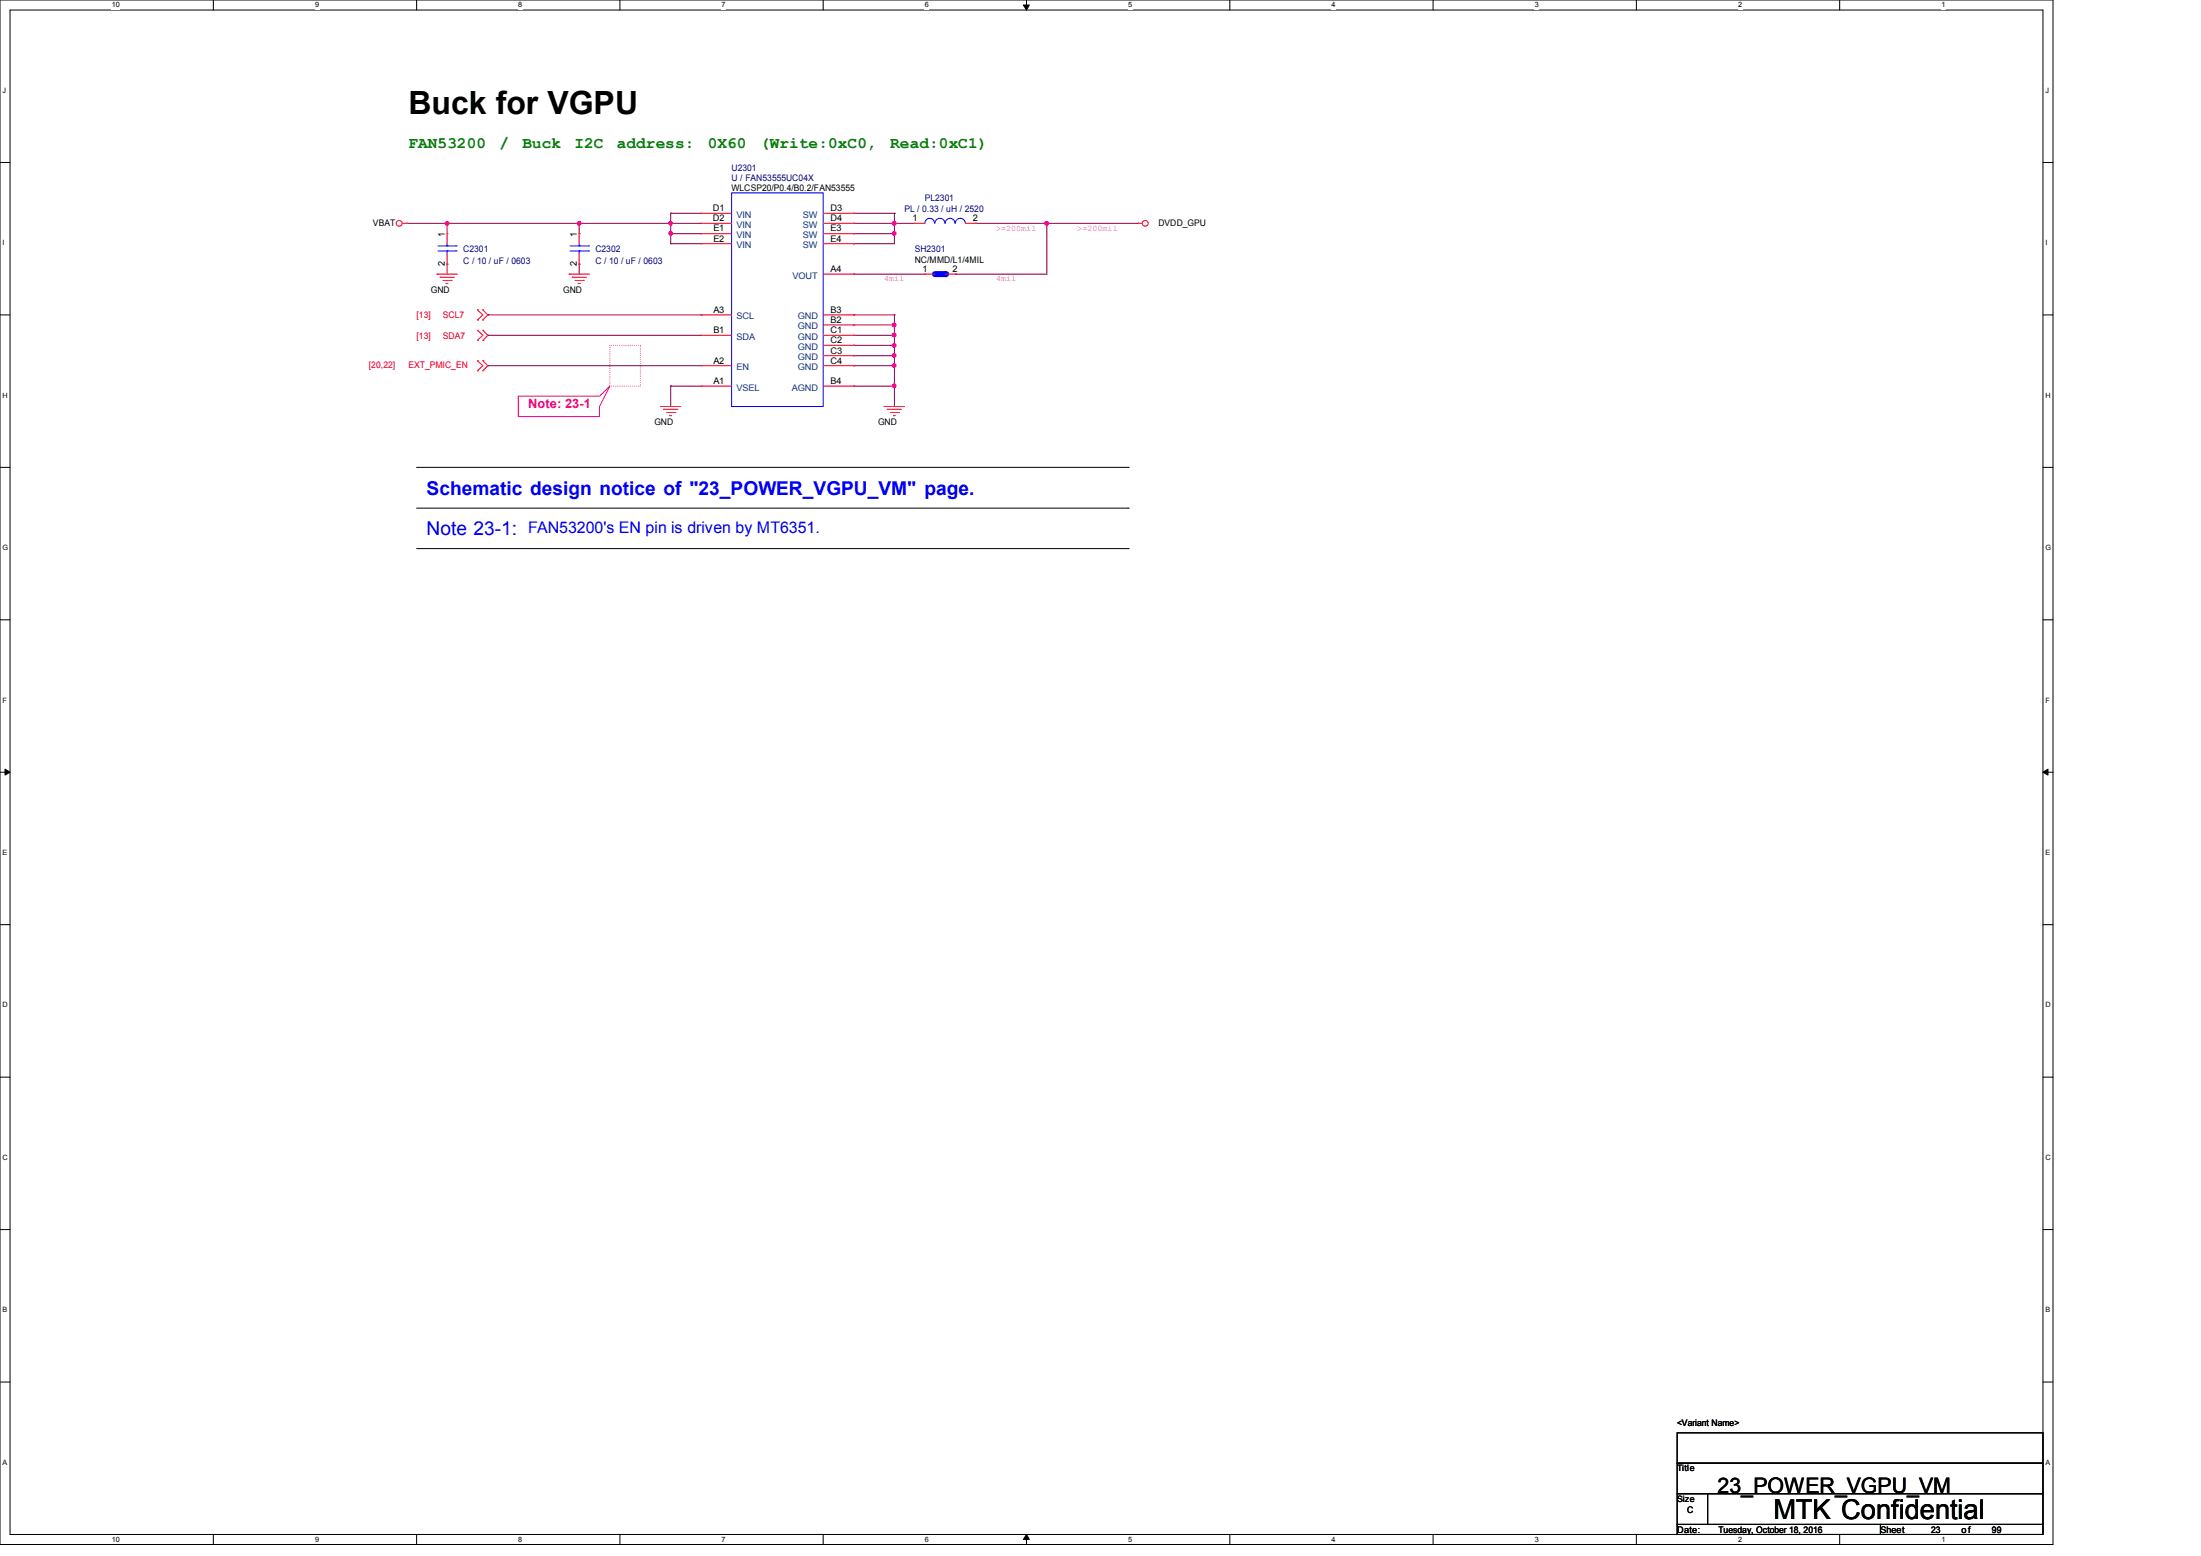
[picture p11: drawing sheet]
<svg xmlns="http://www.w3.org/2000/svg" width="297mm" height="210mm" viewBox="0 0 297 210" stroke-linecap="round" stroke-linejoin="round" font-family="sans-serif">
<path d="M0 0h277v208.4h-277zM1.4 1.4h274.3v205.7h-274.3z" fill="none" stroke="#000" stroke-width=".13"/>
<g fill="#fff">
<path d="M15.1 .1h1.1v1.1h-1.1z"/>
<path d="M15.1 207.2h1.1v1.1h-1.1z"/>
</g>
<path d="M28.8 0v1.4M28.8 207.1v1.3" fill="none" stroke="#000" stroke-width=".13"/>
<g fill="#fff">
<path d="M42.5 .1h.6v1.1h-.6z"/>
<path d="M42.5 207.2h.6v1.1h-.6z"/>
</g>
<path d="M56.2 0v1.4M56.2 207.1v1.3" fill="none" stroke="#000" stroke-width=".13"/>
<g fill="#fff">
<path d="M69.9 .1h.6v1.1h-.6z"/>
<path d="M69.9 207.2h.6v1.1h-.6z"/>
</g>
<path d="M83.7 0v1.4M83.7 207.1v1.3" fill="none" stroke="#000" stroke-width=".13"/>
<g fill="#fff">
<path d="M97.4 .1h.5v1.1h-.5z"/>
<path d="M97.4 207.2h.5v1.1h-.5z"/>
</g>
<path d="M111.1 0v1.4M111.1 207.1v1.3" fill="none" stroke="#000" stroke-width=".13"/>
<g fill="#fff">
<path d="M124.8 .1h.5v1.1h-.5z"/>
<path d="M124.8 207.2h.5v1.1h-.5z"/>
</g>
<path d="M138.5 0v1.4M138.5 207.1v1.3" fill="none" stroke="#000" stroke-width=".13"/>
<path d="M138.1 .7h.8l-.4 .7zM138.5 207.1l.4 .7h-.8z" fill="#000" stroke="#000" stroke-width=".13"/>
<g fill="#fff">
<path d="M152.2 .1h.6v1.1h-.6z"/>
<path d="M152.2 207.2h.6v1.1h-.6z"/>
</g>
<path d="M165.9 0v1.4M165.9 207.1v1.3" fill="none" stroke="#000" stroke-width=".13"/>
<g fill="#fff">
<path d="M179.7 .1h.5v1.1h-.5z"/>
<path d="M179.7 207.2h.5v1.1h-.5z"/>
</g>
<path d="M193.4 0v1.4M193.4 207.1v1.3" fill="none" stroke="#000" stroke-width=".13"/>
<g fill="#fff">
<path d="M207.1 .1h.5v1.1h-.5z"/>
<path d="M207.1 207.2h.5v1.1h-.5z"/>
</g>
<path d="M220.8 0v1.4M220.8 207.1v1.3" fill="none" stroke="#000" stroke-width=".13"/>
<g fill="#fff">
<path d="M234.5 .1h.6v1.1h-.6z"/>
<path d="M234.5 207.2h.6v1.1h-.6z"/>
</g>
<path d="M248.2 0v1.4M248.2 207.1v1.3" fill="none" stroke="#000" stroke-width=".13"/>
<g fill="#fff">
<path d="M262 .1h.5v1.1h-.5z"/>
<path d="M262 207.2h.5v1.1h-.5z"/>
<path d="M.3 11.6h.5v1.1h-.5z"/>
<path d="M276 11.6h.5v1.1h-.5z"/>
<path d="M.3 32.2h.3v1.1h-.3z"/>
<path d="M276 32.2h.3v1.1h-.3z"/>
</g>
<path d="M0 21.9h1.4M275.7 21.9h1.3" fill="none" stroke="#000" stroke-width=".13"/>
<g fill="#fff">
<path d="M.3 52.8h.8v1.1h-.8z"/>
<path d="M276 52.8h.7v1.1h-.7z"/>
</g>
<path d="M0 42.5h1.4M275.7 42.5h1.3" fill="none" stroke="#000" stroke-width=".13"/>
<g fill="#fff">
<path d="M.3 73.4h.8v1.1h-.8z"/>
<path d="M276 73.4h.8v1.1h-.8z"/>
</g>
<path d="M0 63.1h1.4M275.7 63.1h1.3" fill="none" stroke="#000" stroke-width=".13"/>
<g fill="#fff">
<path d="M.3 93.9h.6v1.1h-.6z"/>
<path d="M276 93.9h.6v1.1h-.6z"/>
</g>
<path d="M0 83.7h1.4M275.7 83.7h1.3" fill="none" stroke="#000" stroke-width=".13"/>
<g fill="#fff">
<path d="M.3 114.5h.7v1.1h-.7z"/>
<path d="M276 114.5h.6v1.1h-.6z"/>
</g>
<path d="M0 104.2h1.4M275.7 104.2h1.3" fill="none" stroke="#000" stroke-width=".13"/>
<path d="M.7 103.8l.7 .4-.7 .4zM275.7 104.2l.7-.4v.8z" fill="#000" stroke="#000" stroke-width=".13"/>
<g fill="#fff">
<path d="M.3 135.1h.8v1.1h-.8z"/>
<path d="M276 135.1h.7v1.1h-.7z"/>
</g>
<path d="M0 124.8h1.4M275.7 124.8h1.3" fill="none" stroke="#000" stroke-width=".13"/>
<g fill="#fff">
<path d="M.3 155.7h.8v1.1h-.8z"/>
<path d="M276 155.7h.7v1.1h-.7z"/>
</g>
<path d="M0 145.4h1.4M275.7 145.4h1.3" fill="none" stroke="#000" stroke-width=".13"/>
<g fill="#fff">
<path d="M.3 176.2h.7v1.1h-.7z"/>
<path d="M276 176.2h.6v1.1h-.6z"/>
</g>
<path d="M0 165.9h1.4M275.7 165.9h1.3" fill="none" stroke="#000" stroke-width=".13"/>
<g fill="#fff">
<path d="M.3 196.8h.7v1.1h-.7z"/>
<path d="M276 196.8h.6v1.1h-.6z"/>
</g>
<g fill="none" stroke="#000" stroke-width=".13">
<path d="M56.2 63.1h96M56.2 68.6h96M56.2 74h96M152.2 63.1h.1M152.2 68.6h.1M152.2 74h.1M0 186.5h1.4M226.3 193.4h49.4v4.1h-49.4zM226.3 197.5h49.4v4.1h-49.4zM275.7 186.5h1.3M226.3 205.7h27.4v1.4h-27.4zM226.3 201.6h4.1v4.1h-4.1z"/>
<path d="M230.4 201.6h45.3v4.1h-45.3zM253.7 205.7h22v1.4h-22z"/>
</g>
<path d="M69.9 53.5h11l1.4-1.4-1.4 2.8v1.3h-11z" fill="none" stroke="#ff0080" stroke-width=".13"/>
<path d="M82.3 46.6h4.1v5.5h-4.1z" fill="none" stroke="#ff0080" stroke-width=".13" stroke-dasharray="0 .3"/>
<g fill="none" stroke="#800040" stroke-width=".13">
<path d="M54.9 30.1h.1M54.9 30.1h39.7M60.3 30.1h.1M60.3 35.6h.1M60.3 30.1v1.4M60.3 35.6v1.4M78.1 30.1h.1M78.1 35.6h.1M78.1 30.1v1.4M78.1 35.6v1.4M90.5 28.8h.1M90.5 32.9h.1"/>
<path d="M90.5 31.5h.1M90.5 30.1h.1M90.5 28.8h4.1M90.5 32.9h4.1M90.5 31.5h4.1M90.5 28.8v4.1M115.2 28.8h.1M115.2 32.9h.1M115.2 31.5h.1M115.2 30.1h.1M115.2 37h.1M115.2 28.8h5.5"/>
<path d="M115.2 31.5h5.5M115.2 30.1h8.2M115.2 37h9.6M120.7 28.8h.1M120.7 31.5h.1M120.7 30.1h.1M120.7 28.8v4.1h-5.5M128.9 37h.1M131.7 30.1h.1M131.7 30.1h21.9M141.3 30.1h.1M141.3 30.1v6.9h-12.4"/>
<path d="M65.8 49.4h.1M65.8 45.3h.1M65.8 42.5h.1M65.8 42.5h28.8M65.8 49.4h28.8M65.8 45.3h28.8M90.5 52.1h.1M90.5 52.1h4.1M90.5 52.1v2.8M115.2 42.5h.1M115.2 52.1h.1M115.2 49.4h.1"/>
<path d="M115.2 48h.1M115.2 46.6h.1M115.2 45.3h.1M115.2 43.9h.1M115.2 42.5h5.5M115.2 52.1h5.5M115.2 49.4h5.5M115.2 48h5.5M115.2 46.6h5.5M115.2 45.3h5.5M115.2 43.9h5.5M120.7 43.9h.1"/>
<path d="M120.7 49.4h.1M120.7 46.6h.1M120.7 45.3h.1M120.7 52.1h.1M120.7 48h.1M120.7 42.5h.1M120.7 42.5v12.4"/>
</g>
<g fill="#f0f" stroke="#f0f" stroke-width=".13">
<circle cx="120.6" cy="31.5" r=".25"/>
<circle cx="141.2" cy="30.1" r=".25"/>
<circle cx="120.6" cy="30.1" r=".25"/>
<circle cx="120.7" cy="49.4" r=".24"/>
<circle cx="120.6" cy="48" r=".25"/>
<circle cx="120.6" cy="46.6" r=".25"/>
<circle cx="120.6" cy="45.2" r=".25"/>
<circle cx="90.5" cy="31.5" r=".24"/>
<circle cx="78.1" cy="30.1" r=".25"/>
<circle cx="60.3" cy="30.1" r=".25"/>
<circle cx="120.6" cy="52.1" r=".25"/>
<circle cx="120.6" cy="43.9" r=".25"/>
<circle cx="90.5" cy="30.1" r=".24"/>
</g>
<g fill="none" stroke="#f00" stroke-width=".13">
<path d="M54.3 30.1h.6M54.9 30.1h.1M59 37h.1M59 37h2.7M59.4 37.4h.1M59.4 37.4h1.9M59.8 37.8h1.1M60.2 38.3h.1M60.2 38.3h.3M60.9 37.8h.1M76.8 37h.1M76.8 37h2.7"/>
<path d="M77.2 37.4h.1M77.2 37.4h1.9M77.6 37.8h1.1M78 38.3h.1M78 38.3h.3M78.7 37.8h.1M153.6 30.1h.1M153.6 30.1h.5M64.4 48.7h.1M64.4 50h.1M64.4 44.6h.1M64.4 45.9h.1"/>
<path d="M64.4 41.8h.1M64.4 43.2h.1M64.4 48.7l.8 .7-.8 .6M64.4 44.6l.8 .7-.8 .6M64.4 41.8l.8 .7-.8 .7M65.2 50h.1M65.2 48.7h.1M65.2 45.9h.1M65.2 44.6h.1M65.2 43.2h.1M65.2 41.8h.1M65.2 48.7l.6 .7-.6 .6"/>
<path d="M65.2 44.6l.6 .7-.6 .6M65.2 41.8l.6 .7-.6 .7M89.2 54.9h.1M89.2 54.9h2.7M89.5 55.2h.1M89.5 55.2h2M90 55.7h1.1M90.4 56.1h.1M90.4 56.1h.2M91.1 55.7h.1M119.3 54.9h.1M119.3 54.9h2.7"/>
<path d="M119.7 55.2h.1M119.7 55.2h1.9M120.1 55.7h1.1M120.6 56.1h.1M120.6 56.1h.2M121.2 55.7h.1"/>
<circle cx="53.9" cy="30.1" r=".39"/>
<circle cx="154.5" cy="30.1" r=".39"/>
</g>
<path d="M126.2 37h1.4" fill="none" stroke="#00f" stroke-width=".8"/>
<circle cx="127.6" cy="37" r=".4" fill="#00f"/>
<g fill="none" stroke="#f00" stroke-width=".13">
<path d="M60.3 35.6h.1M60.3 31.5h.1M60.3 31.5v1.4M60.3 34.3v1.3M78.1 35.6h.1M78.1 31.5h.1M78.1 31.5v1.4M78.1 34.3v1.3M94.6 28.8h.1M94.6 30.1h.1M94.6 31.5h.1M94.6 32.9h.1"/>
<path d="M94.6 28.8h4.1M94.6 30.1h4.1M94.6 31.5h4.1M94.6 32.9h4.1M111.1 37h4.1M111.1 28.8h4.1M111.1 30.1h4.1M111.1 31.5h4.1M111.1 32.9h4.1M115.2 37h.1M115.2 28.8h.1M115.2 30.1h.1"/>
<path d="M115.2 31.5h.1M115.2 32.9h.1M123.4 30.1h.1M123.4 30.1h1.4M124.8 37h.1M124.8 37h1.4M127.6 37h1.3M128.9 37h.1M130.3 30.1h1.4M131.7 30.1h.1M94.6 52.1h.1M94.6 49.4h.1"/>
<path d="M94.6 42.5h.1M94.6 45.3h.1M94.6 52.1h4.1M94.6 49.4h4.1M94.6 42.5h4.1M94.6 45.3h4.1M111.1 52.1h4.1M111.1 49.4h4.1M111.1 42.5h4.1M111.1 45.3h4.1M111.1 43.9h4.1M111.1 46.6h4.1"/>
<path d="M111.1 48h4.1M115.2 43.9h.1M115.2 42.5h.1M115.2 52.1h.1M115.2 45.3h.1M115.2 46.6h.1M115.2 48h.1M115.2 49.4h.1"/>
</g>
<g fill="none" stroke="#00f" stroke-width=".13">
<path d="M59.1 33.9h2.5M59.1 33.2h2.5M60.3 33.2h.1M60.3 33.9h.1M60.3 32.9v.3M60.3 33.9v.4M61.6 33.9h.1M61.6 33.2h.1M76.9 33.9h2.5M76.9 33.2h2.5M78.1 33.2h.1M78.1 33.9h.1"/>
<path d="M78.1 32.9v.3M78.1 33.9v.4M79.4 33.9h.1M79.4 33.2h.1M98.7 26h12.4v28.9h-12.4zM124.8 30.1a.66 .66 0 0 1 .7-.6 .66 .66 0 0 1 .6 .6M126.2 30.1a.68 .68 0 0 1 .6-.6 .68 .68 0 0 1 .7 .6M127.6 30.1a.66 .66 0 0 1 .6-.6 .66 .66 0 0 1 .7 .6M128.9 30.1a.68 .68 0 0 1 .7-.6 .68 .68 0 0 1 .7 .6"/>
</g>
<g fill="#f0f" stroke="#f0f" stroke-width=".13">
<circle cx="120.6" cy="31.5" r=".25"/>
<circle cx="141.2" cy="30.1" r=".25"/>
<circle cx="120.6" cy="30.1" r=".25"/>
<circle cx="120.7" cy="49.4" r=".24"/>
<circle cx="120.6" cy="48" r=".25"/>
<circle cx="120.6" cy="46.6" r=".25"/>
<circle cx="120.6" cy="45.2" r=".25"/>
<circle cx="90.5" cy="31.5" r=".24"/>
<circle cx="78.1" cy="30.1" r=".25"/>
<circle cx="60.3" cy="30.1" r=".25"/>
<circle cx="120.6" cy="52.1" r=".25"/>
<circle cx="120.6" cy="43.9" r=".25"/>
<circle cx="90.5" cy="30.1" r=".24"/>
</g>
<text font-size="4.3" x="55.1" y="15.4">Buck for VGPU</text>
<text font-size="3.7" x="239.3" y="205.1">MTK Confidential</text>
<text font-size="2.9" x="231.8" y="201.5">23_POWER_VGPU_VM</text>
<g font-size="2.6" fill="#00f">
<text x="57.6" y="66.8">Schematic design notice of &quot;23_POWER_VGPU_VM&quot; page.</text>
<text x="57.6" y="72.3">Note 23-1:</text>
</g>
<g font-size="2.2" fill="#008000">
<text x="55.1" y="20">FAN53200</text>
<text x="67.4" y="20">/</text>
<text x="70.5" y="20">Buck</text>
<text x="77.5" y="20">I2C</text>
<text x="83.2" y="20">address:</text>
<text x="95.5" y="20">0X60</text>
<text x="102.6" y="20">(Write:0xC0,</text>
<text x="120.1" y="20">Read:0xC1)</text>
</g>
<text font-size="2.2" fill="#00f" x="71.3" y="71.9">FAN53200's EN pin is driven by MT6351.</text>
<text font-size="1.7" fill="#ff0080" x="71.3" y="55.1">Note: 23-1</text>
<g font-size="1.2" fill="#000080">
<text x="98.7" y="23.1">U2301</text>
<text x="98.7" y="24.4">U / FAN53555UC04X</text>
<text x="122" y="28.6">PL / 0.33 / uH / 2520</text>
<text x="124.8" y="27.2">PL2301</text>
<text x="62.5" y="34">C2301</text>
<text x="62.5" y="35.7">C / 10 / uF / 0603</text>
<text x="80.3" y="34">C2302</text>
<text x="80.3" y="35.7">C / 10 / uF / 0603</text>
<text x="123.4" y="34">SH2301</text>
</g>
<g font-size="1.2">
<text x="96.2" y="28.5">D1</text>
<text x="96.2" y="29.8">D2</text>
<text x="98.7" y="25.8">WLCSP20/P0.4/B0.2/FAN53555</text>
<text x="112.1" y="28.5">D3</text>
<text x="112.1" y="29.8">D4</text>
<text x="123.1" y="29.8">1</text>
<text x="131.3" y="29.8">2</text>
<text x="50.3" y="30.5">VBAT</text>
<text x="60" y="35.9" transform="rotate(-90 60 35.9)">2</text>
<text x="60" y="31.9" transform="rotate(-90 60 31.9)">1</text>
<text x="77.8" y="35.9" transform="rotate(-90 77.8 35.9)">2</text>
<text x="77.8" y="31.9" transform="rotate(-90 77.8 31.9)">1</text>
<text x="96.3" y="31.2">E1</text>
<text x="96.3" y="32.6">E2</text>
<text x="112.1" y="31.2">E3</text>
<text x="112.1" y="32.6">E4</text>
<text x="123.4" y="35.4">NC/MMD/L1/4MIL</text>
<text x="156.3" y="30.5">DVDD_GPU</text>
<text x="58.1" y="39.5">GND</text>
<text x="76" y="39.5">GND</text>
<text x="112.1" y="36.7">A4</text>
<text x="124.5" y="36.7">1</text>
<text x="128.5" y="36.7">2</text>
<text x="96.3" y="42.2">A3</text>
<text x="96.3" y="45">B1</text>
<text x="112.1" y="43.6">B2</text>
<text x="112.1" y="42.2">B3</text>
<text x="112.1" y="45">C1</text>
<text x="112.1" y="46.3">C2</text>
<text x="112.1" y="47.7">C3</text>
<text x="96.3" y="51.8">A1</text>
<text x="96.3" y="49.1">A2</text>
<text x="112.1" y="51.8">B4</text>
<text x="112.1" y="49.1">C4</text>
<text x="88.3" y="57.4">GND</text>
<text x="118.5" y="57.4">GND</text>
<text x="226.3" y="192.4">&lt;Variant Name&gt;</text>
<text x="226.3" y="198.6">Title</text>
<text x="226.3" y="202.7">Size</text>
<text x="226.3" y="206.9">Date:</text>
<text x="227.6" y="204.1">C</text>
<text x="231.9" y="206.9">Tuesday, October 18, 2016</text>
<text x="253.7" y="206.9">Sheet</text>
<text x="260.6" y="206.9">23</text>
<text x="264.7" y="206.9">of</text>
<text x="268.8" y="206.9">99</text>
</g>
<g font-size="1.2" fill="#004080">
<text x="99.4" y="29.4">VIN</text>
<text x="108.3" y="29.4">SW</text>
<text x="99.4" y="30.7">VIN</text>
<text x="99.4" y="32.1">VIN</text>
<text x="99.4" y="33.5">VIN</text>
<text x="108.3" y="30.7">SW</text>
<text x="108.3" y="32.1">SW</text>
<text x="108.3" y="33.5">SW</text>
<text x="106.9" y="37.6">VOUT</text>
<text x="99.4" y="43.1">SCL</text>
<text x="99.4" y="45.8">SDA</text>
<text x="107.6" y="44.5">GND</text>
<text x="107.6" y="43.1">GND</text>
<text x="107.6" y="45.8">GND</text>
<text x="107.6" y="47.2">GND</text>
<text x="99.4" y="52.7">VSEL</text>
<text x="99.4" y="50">EN</text>
<text x="106.8" y="52.7">AGND</text>
<text x="107.6" y="48.6">GND</text>
<text x="107.6" y="50">GND</text>
</g>
<g font-size="1.2" fill="#f00">
<text x="56.2" y="45.7">[13]</text>
<text x="56.2" y="43">[13]</text>
<text x="59.8" y="45.7">SDA7</text>
<text x="59.8" y="43">SCL7</text>
<text x="49.8" y="49.7">[20,22]</text>
<text x="55.1" y="49.7">EXT_PMIC_EN</text>
</g>
<g font-size="1.1" fill="#f0f">
<text x="134.4" y="31.1">&gt;=200mil</text>
<text x="145.4" y="31.1">&gt;=200mil</text>
<text x="119.3" y="38">4mil</text>
<text x="134.4" y="38">4mil</text>
</g>
<g font-size="1">
<text x="15.1" y="1">10</text>
<text x="42.5" y="1">9</text>
<text x="69.9" y="1">8</text>
<text x="97.4" y="1">7</text>
<text x="124.8" y="1">6</text>
<text x="152.2" y="1">5</text>
<text x="179.7" y="1">4</text>
<text x="207.1" y="1">3</text>
<text x="234.5" y="1">2</text>
<text x="262" y="1">1</text>
<text x=".3" y="12.5">J</text>
<text x="276" y="12.5">J</text>
<text x=".3" y="33.1">I</text>
<text x="276" y="33.1">I</text>
<text x=".3" y="53.7">H</text>
<text x="276" y="53.7">H</text>
<text x=".3" y="74.2">G</text>
<text x="276" y="74.2">G</text>
<text x=".3" y="94.8">F</text>
<text x="276" y="94.8">F</text>
<text x=".3" y="115.4">E</text>
<text x="276" y="115.4">E</text>
<text x=".3" y="136">D</text>
<text x="276" y="136">D</text>
<text x=".3" y="156.5">C</text>
<text x="276" y="156.5">C</text>
<text x=".3" y="177.1">B</text>
<text x="276" y="177.1">B</text>
<text x=".3" y="197.7">A</text>
<text x="276" y="197.7">A</text>
<text x="15.1" y="208.1">10</text>
<text x="42.5" y="208.1">9</text>
<text x="69.9" y="208.1">8</text>
<text x="97.4" y="208.1">7</text>
<text x="124.8" y="208.1">6</text>
<text x="152.2" y="208.1">5</text>
<text x="179.7" y="208.1">4</text>
<text x="207.1" y="208.1">3</text>
<text x="234.5" y="208.1">2</text>
<text x="262" y="208.1">1</text>
</g>
</svg>
